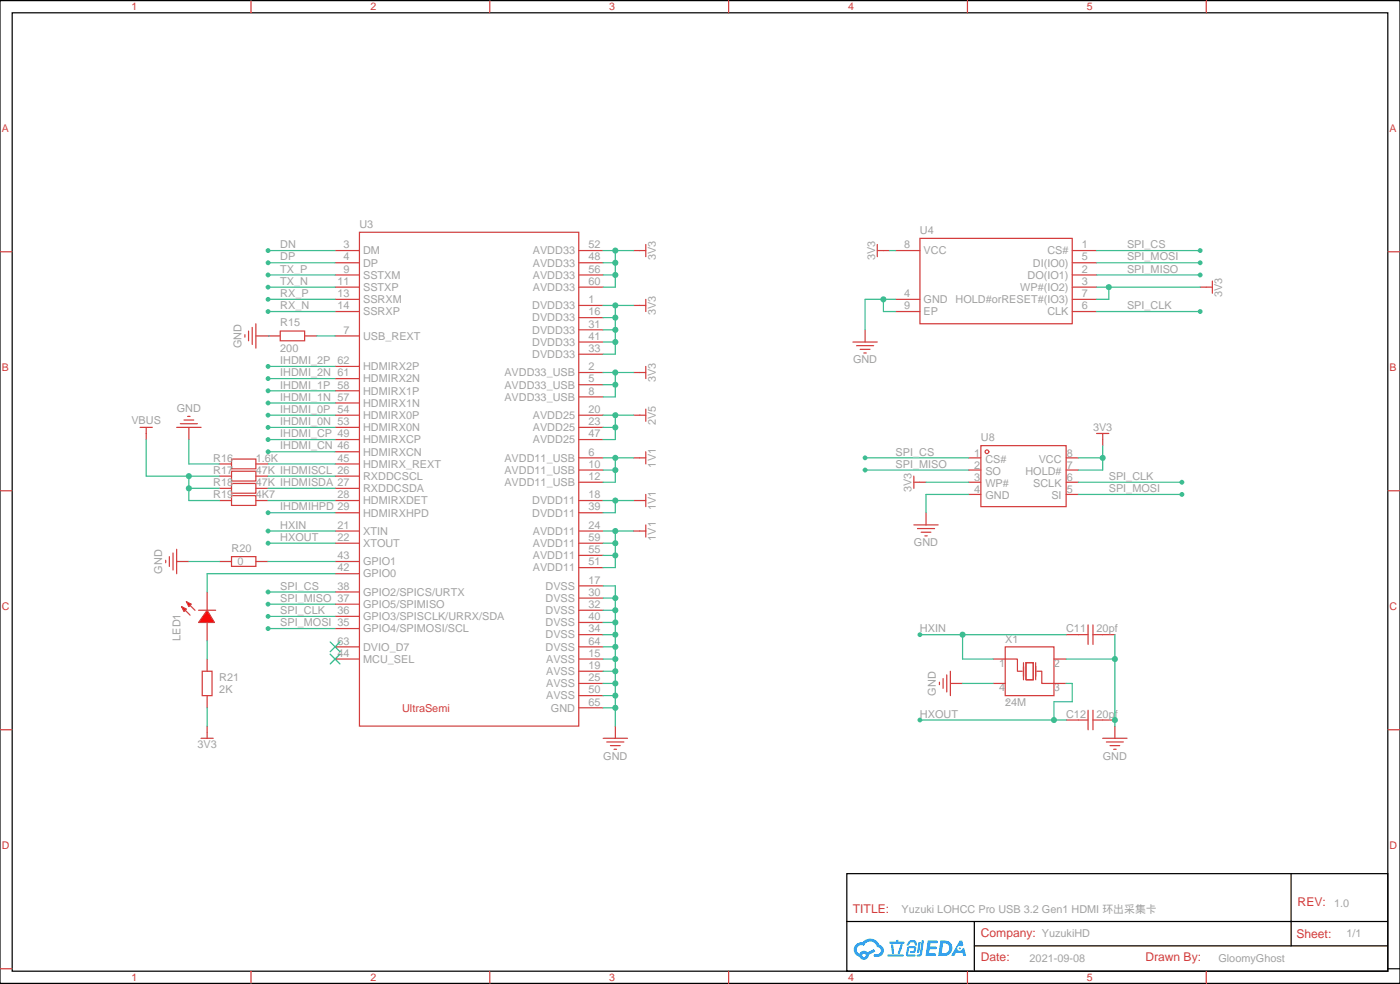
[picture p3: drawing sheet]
<svg xmlns="http://www.w3.org/2000/svg" width="405mm" height="285mm" viewBox="0 0 405 285" stroke-linecap="round" stroke-linejoin="round" font-family="sans-serif">
<path d="M0 .2h405.3v284.3h-405.3zM3.5 3.7h398.3v277.3h-398.3zM245.2 252.8h156.6v28.2h-156.6zM373.8 252.8v20.9M245.2 266.6h156.5M282.1 273.7h119.6M282.1 266.6v14.1M401.8 280.3h3.5" fill="none" stroke="#000" stroke-width=".35"/>
<g fill="none" stroke="#d43d3d" stroke-width=".35">
<path d="M72.7 .2v3.5M141.8 .2v3.5M211 .2v3.5M280.1 .2v3.5M349.2 .2v3.5M0 72.8h3.5M401.8 72.8h3.5M0 142h3.5M401.8 142h3.5M0 211.1h3.5M401.8 211.1h3.5M0 280.3h3.5"/>
<path d="M72.7 281v3.5M141.8 281v3.5M211 281v3.5M280.1 281v3.5M349.2 281v3.5"/>
</g>
<g fill="#178fff">
<path d="M268.6 272.1h2.5l.4 .2-.1 .5-2 .1-.1 .9h1.6l.4 .4-.5 .4h-1.7l-.1 1.2 1.8 .1 .2 .3-.2 .3-2.8 .1z"/>
<path d="M277.9 272.2h.7l.3 1.3-.6 .3a.74 .74 0 0 0-1.1 .3 .74 .74 0 0 0 .5 1 .74 .74 0 0 0 .9-.6l.5-.3 .6 2.3h-.8l-.3-.9h-1.8l-.5 .9h-.9z"/>
<path d="M266 272.5h.6l-.4 3a.31 .31 0 0 1-.4 .2 .31 .31 0 0 1-.3-.3z"/>
<path d="M266.9 272.1h.6l-.5 3.9a.89 .89 0 0 1-.7 .7 .89 .89 0 0 1-.9-.3l1-.4z"/>
<path d="M263.2 272.2l.6-.2 1.2 .1 .6 1.3-.7 .2-.3-1-1.1 .2a.95 .95 0 0 1-.9 .8l-.1-.2z"/>
<path d="M262.9 273.9l1.8-.2a1.04 1.04 0 0 1 .6 1.1 1.04 1.04 0 0 1-.9 .9h-.6a.29 .29 0 0 1-.3-.3 .29 .29 0 0 1 .3-.3h.7l.2-.8-1.5 .1-.3 1.7 1.9 .1a.29 .29 0 0 1 .3 .3 .29 .29 0 0 1-.3 .3l-2-.1-.4-.2 .2-2.1z"/>
<path d="M257 276.2h4.4a.3 .3 0 0 1 .3 .3 .3 .3 0 0 1-.3 .3h-4.3z"/>
<path d="M260.7 273.2h.7l-.5 1.7a1.02 1.02 0 0 1-.7 1.1l-.3-.2z"/>
<path d="M258 273.3h.6l.2 2.4-.2 .3-.3-.2z"/>
<path d="M257.5 272.5h1.9l.2-.6h.5v.6h1.5a.29 .29 0 0 1 .3 .3 .29 .29 0 0 1-.3 .2h-4z"/>
<path d="M272.3 272.1l-.7 4.5h1.5a2.27 2.27 0 0 0 2.6-2.3 2.27 2.27 0 0 0-2.7-2.2zM273.1 272.9a1.5 1.5 0 0 1 1.8 1.5 1.5 1.5 0 0 1-2 1.4h-.3z"/>
<path d="M247.8 273.3a2.09 2.09 0 0 0 1 3.5 1.37 1.37 0 0 0 1.6 .9 1.37 1.37 0 0 0 1.1-1.4l1.9-1-.4-.7-1.8 .9a1.4 1.4 0 0 0-2.3 .5 1.32 1.32 0 0 1-.7-1.9 1.32 1.32 0 0 1 1.9-.5 2.02 2.02 0 0 1 2.1-1.2 2.02 2.02 0 0 1 1.8 1.6 1.09 1.09 0 0 1 1 1.4 1.09 1.09 0 0 1-1.5 .7 .41 .41 0 0 0-.5 .3 .41 .41 0 0 0 .3 .5 1.89 1.89 0 0 0 2.5-1.2 1.89 1.89 0 0 0-1.2-2.4 2.98 2.98 0 0 0-5-.7l-1 .2zM249.6 276.4a.55 .55 0 0 1 1.1 0 .55 .55 0 0 1-1.1 0z"/>
<circle cx="277.9" cy="274.4" r=".28"/>
</g>
<g fill="none" stroke="#d43d3d" stroke-width=".35">
<path d="M97 76h7.1M97 72.5h7.1M97 79.6h7.1M104.1 67.2h63.5v142.9h-63.5zM167.6 76h7M167.6 72.5h7M167.6 79.6h7M183.4 72.5h3.6M187 70.7v3.6M254 72.5h3.5M254 70.7v3.6M259.3 72.5h7"/>
<path d="M266.3 69h44.1v24.7h-44.1zM310.4 76h7.1M310.4 72.5h7.1M310.4 79.6h7.1M70.9 96.8v.7M72 95.8v2.8M73 94.7v5M74.1 97.2h7M74.1 93.7v7M81.1 95.8h7.1v2.8h-7.1zM88.2 97.2h3.5M97 83.1h7.1"/>
<path d="M97 90.1h7.1M97 86.6h7.1M97 97.2h7.1M167.6 99h7M167.6 83.1h7M167.6 95.4h7M167.6 91.9h7M167.6 88.4h7M183.4 88.4h3.6M187 86.6v3.5M246.9 99h7.1M250.5 95.4v3.6"/>
<path d="M259.3 90.1h7M259.3 86.6h7M310.4 83.1h7.1M310.4 90.1h7.1M310.4 86.6h7.1M347.5 83.1h3.5M351 81.3v3.5M97 116.6h7.1M97 113.1h7.1M97 109.5h7.1M97 106h7.1M167.6 102.5h7"/>
<path d="M167.6 114.8h7M167.6 111.3h7M167.6 107.8h7M183.4 107.8h3.6M187 106v3.5M187 118.4v3.5M248 100h4.9M249.1 101.1h2.8M250.1 102.1h.7M40.6 123.6h3.5M42.3 123.6v3.6M51.2 123.6h7"/>
<path d="M52.2 122.6h4.9M53.3 121.5h2.8M54.3 120.5h.7M54.7 123.6v3.6M63.5 134.2h3.5M63.5 137.8h3.5M67 132.8h7.1v2.8h-7.1zM67 136.3h7.1v2.9h-7.1zM67 139.9h7.1v2.8h-7.1zM74.1 134.2h3.5M74.1 137.8h3.5M97 134.2h7.1"/>
<path d="M97 130.7h7.1M97 127.2h7.1M97 123.6h7.1M97 120.1h7.1M97 137.8h7.1M167.6 127.2h7M167.6 123.6h7M167.6 120.1h7M167.6 139.5h7M167.6 136h7M167.6 132.5h7M183.4 120.1h3.6"/>
<path d="M183.4 132.5h3.6M187 130.7v3.5M50.1 160v4.9M51.2 158.9v7.1M63.5 144.8h3.5M63.5 141.3h3.5M67 143.4h7.1v2.8h-7.1zM74.1 144.8h3.5M74.1 141.3h3.5M97 148.3h7.1M97 157.2h7.1M97 144.8h7.1"/>
<path d="M97 141.3h7.1M97 153.6h7.1M167.6 148.3h7M167.6 157.2h7M167.6 144.8h7M167.6 153.6h7M183.4 144.8h3.6M183.4 153.6h3.6M187 143.1v3.5M187 151.9v3.5M48 162.1v.7M49 161v2.9"/>
<path d="M51.2 162.5h3.5M57.5 176.6h4.9M63.5 162.5h3.5M67 161h7.1v2.9h-7.1zM74.1 162.5h3.5M97 178.3h7.1M97 174.8h7.1M97 171.3h7.1M97 166h7.1M97 162.5h7.1M167.6 164.2h7M167.6 160.7h7"/>
<path d="M167.6 176.6h7M167.6 173h7M167.6 169.5h7M97 181.9h7.1M97 190.7h7.1M97 187.1h7.1M167.6 183.6h7M167.6 180.1h7M167.6 190.7h7M167.6 187.1h7M167.6 197.7h7M167.6 194.2h7"/>
<path d="M272 197.4v.7M273 196.3v2.8M274.1 195.3v4.9M275.2 197.7h3.5M275.2 194.2v7.1M287.5 190.7h7.1v3.5h1.4M287.5 197.7h3.5M291 187.1h14.2v14.2h-14.2zM296.3 191.7v5M297 191.7h2.2v5h-2.2zM299.9 191.7v5M300.2 194.2h1.4v3.5h7.1"/>
<path d="M305.2 190.7h3.5M308.7 183.6h6.3M315 180.8v5.6M316.4 183.6h6.4M316.4 180.8v5.6M167.6 201.3h7M167.6 204.8h7M174.6 213.6h7.1M175.7 214.7h4.9M176.7 215.7h2.9M177.8 216.8h.7M178.2 210.1v3.5"/>
<path d="M308.7 208.3h6.3M315 205.5v5.6M316.4 205.5v5.6M316.4 208.3h6.4M319.3 213.6h7M320.3 214.7h5M321.4 215.7h2.8M322.4 216.8h.7M322.8 210.1v3.5"/>
</g>
<path d="M95.6 189.3l2.8 2.8M95.6 185.7l2.8 2.9M98.4 189.3l-2.8 2.8M98.4 185.7l-2.8 2.9" fill="none" stroke="#3c3" stroke-width=".35"/>
<g fill="#f00" stroke="#d43d3d" stroke-width=".35">
<path d="M60 176.6l2.1 3.5h-4.6z"/>
<path d="M52.6 175.5l1.4 .7-.7 .7z"/>
<path d="M54 174.1l1.4 .7-.7 .7z"/>
</g>
<g fill="none" stroke="#d43d3d" stroke-width=".35">
<path d="M264.6 139.5h3.5M264.6 137.8v3.5M280.5 132.5h3.5M280.5 136h3.5M280.5 139.5h3.5M284 128.9h24.7v17.7h-24.7zM308.7 132.5h3.5M308.7 136h3.5M308.7 139.5h3.5M317.5 125.4h3.5M319.3 125.4v3.5M264.6 151.9h7"/>
<path d="M265.6 152.9h5M266.7 154h2.8M267.8 155h.7M268.1 148.3v3.6M280.5 143.1h3.5M308.7 143.1h3.5M53.6 176.6l1.4 1.4M55 175.2l1.4 1.4M60 171.3v5.3M58.6 194.2h2.8v7.1h-2.8zM60 180.1v5.3M60 190.7v3.5"/>
<path d="M58.2 213.6h3.5M60 201.3v3.5M60 210.1v3.5"/>
<circle cx="285.7" cy="130.7" r=".53"/>
</g>
<g fill="none" stroke="#3dbd91" stroke-width=".35">
<path d="M77.6 76h19.4M77.6 79.6h19.4M77.6 72.5h19.4M174.6 76h3.6M174.6 79.6h3.6M174.6 72.5h8.8M178.2 72.5v10.6h-3.6M77.6 83.1h19.4M77.6 86.6h19.4M77.6 90.1h19.4M91.7 97.2h5.3M174.6 91.9h3.6"/>
<path d="M174.6 95.4h3.6M174.6 99h3.6M174.6 88.4h8.8M178.2 88.4v14.1h-3.6M77.6 106h19.4M77.6 109.5h19.4M77.6 113.1h19.4M77.6 116.6h19.4M174.6 111.3h3.6M174.6 107.8h8.8M178.2 107.8v7h-3.6M174.6 123.6h3.6"/>
<path d="M174.6 120.1h8.8M178.2 120.1v7.1h-3.6M77.6 148.3h19.4M174.6 169.5h3.6v40.6M174.6 173h3.6M174.6 176.6h3.6M174.6 180.1h3.6M174.6 183.6h3.6M174.6 187.1h3.6M174.6 190.7h3.6M174.6 194.2h3.6M174.6 197.7h3.6"/>
<path d="M266.3 183.6h42.4M278.7 183.6v7.1h8.8M278.7 197.7h8.8M308.7 190.7h14.1M308.7 197.7h1.7v5.3h-5.2v5.3M322.8 183.6v26.5M174.6 201.3h3.6M174.6 204.8h3.6M266.3 208.3h42.4"/>
</g>
<circle cx="77.6" cy="97.2" r=".18" fill="#3dbd91"/>
<g fill="none" stroke="#3dbd91" stroke-width=".35">
<path d="M257.5 72.5h1.8M317.5 72.5h30M317.5 76h30M317.5 79.6h30M255.8 86.6v3.5h3.5M259.3 86.6h-8.8v8.8M317.5 90.1h30M317.5 83.1h30M321 83.1v3.5h-3.5M42.3 127.2v10.6h21.2M54.7 137.8v7h8.8M54.7 127.2v7h8.8"/>
<path d="M77.6 120.1h19.4M77.6 123.6h19.4M77.6 127.2h19.4M77.6 130.7h19.4M77.6 137.8h19.4M77.6 134.2h19.4M174.6 136h3.6M174.6 132.5h8.8M178.2 132.5v7h-3.6M250.5 136h30M250.5 132.5h30M268.1 139.5h12.4"/>
<path d="M312.2 139.5h30M312.2 132.5h7.1M319.3 128.9v7.1h-7.1M54.7 141.3h8.8M77.6 141.3h19.4M77.6 144.8h19.4M77.6 153.6h19.4M77.6 157.2h19.4M174.6 144.8h8.8M174.6 153.6h8.8M174.6 157.2h3.6M178.2 144.8v3.5h-3.6"/>
<path d="M178.2 153.6v10.6h-3.6M280.5 143.1h-12.4v5.2M312.2 143.1h30M54.7 162.5h8.8M77.6 171.3h19.4M77.6 174.8h19.4M77.6 178.3h19.4M77.6 162.5h19.4M97 166h-37v5.3M174.6 160.7h3.6M60 185.4v5.3M77.6 181.9h19.4"/>
<path d="M60 204.8v5.3"/>
</g>
<g fill="#3dbd91">
<circle cx="178.2" cy="173" r=".88"/>
<circle cx="178.2" cy="176.6" r=".88"/>
<circle cx="178.2" cy="180.1" r=".88"/>
<circle cx="178.2" cy="183.6" r=".88"/>
<circle cx="178.2" cy="187.1" r=".88"/>
<circle cx="178.2" cy="190.7" r=".88"/>
<circle cx="178.2" cy="194.2" r=".88"/>
<circle cx="178.2" cy="197.7" r=".88"/>
<circle cx="178.2" cy="201.3" r=".88"/>
<circle cx="178.2" cy="204.8" r=".88"/>
<circle cx="178.2" cy="123.6" r=".88"/>
<circle cx="178.2" cy="120.1" r=".88"/>
<circle cx="178.2" cy="76" r=".88"/>
<circle cx="178.2" cy="79.6" r=".88"/>
<circle cx="178.2" cy="72.5" r=".88"/>
<circle cx="178.2" cy="91.9" r=".88"/>
<circle cx="178.2" cy="95.4" r=".88"/>
<circle cx="178.2" cy="99" r=".88"/>
<circle cx="178.2" cy="88.4" r=".88"/>
<circle cx="178.2" cy="111.3" r=".88"/>
<circle cx="178.2" cy="107.8" r=".88"/>
<circle cx="278.7" cy="183.6" r=".88"/>
<circle cx="322.8" cy="190.7" r=".88"/>
<circle cx="322.8" cy="208.3" r=".88"/>
<circle cx="305.2" cy="208.3" r=".88"/>
<circle cx="178.2" cy="136" r=".88"/>
<circle cx="178.2" cy="132.5" r=".88"/>
<circle cx="178.2" cy="144.8" r=".88"/>
<circle cx="178.2" cy="153.6" r=".88"/>
<circle cx="178.2" cy="157.2" r=".88"/>
<circle cx="178.2" cy="160.7" r=".88"/>
<circle cx="54.7" cy="141.3" r=".88"/>
<circle cx="54.7" cy="137.8" r=".88"/>
<circle cx="321" cy="83.1" r=".88"/>
<circle cx="255.8" cy="86.6" r=".88"/>
<circle cx="319.3" cy="132.5" r=".88"/>
<circle cx="77.6" cy="148.3" r=".71"/>
<circle cx="266.3" cy="183.6" r=".71"/>
<circle cx="266.3" cy="208.3" r=".71"/>
<circle cx="77.6" cy="72.5" r=".71"/>
<circle cx="77.6" cy="76" r=".71"/>
<circle cx="77.6" cy="79.6" r=".71"/>
<circle cx="77.6" cy="83.1" r=".71"/>
<circle cx="77.6" cy="106" r=".71"/>
<circle cx="77.6" cy="109.5" r=".71"/>
<circle cx="77.6" cy="113.1" r=".71"/>
<circle cx="77.6" cy="116.6" r=".71"/>
<circle cx="77.6" cy="86.6" r=".71"/>
<circle cx="77.6" cy="90.1" r=".71"/>
<circle cx="77.6" cy="120.1" r=".71"/>
<circle cx="77.6" cy="123.6" r=".71"/>
<circle cx="77.6" cy="127.2" r=".71"/>
<circle cx="77.6" cy="130.7" r=".71"/>
<circle cx="77.6" cy="171.3" r=".71"/>
<circle cx="77.6" cy="174.8" r=".71"/>
<circle cx="77.6" cy="178.3" r=".71"/>
<circle cx="77.6" cy="181.9" r=".71"/>
<circle cx="77.6" cy="153.6" r=".71"/>
<circle cx="77.6" cy="157.2" r=".71"/>
<circle cx="347.5" cy="72.5" r=".71"/>
<circle cx="347.5" cy="76" r=".71"/>
<circle cx="347.5" cy="79.6" r=".71"/>
<circle cx="347.5" cy="90.1" r=".71"/>
<circle cx="342.2" cy="139.5" r=".71"/>
<circle cx="250.5" cy="136" r=".71"/>
<circle cx="342.2" cy="143.1" r=".71"/>
<circle cx="250.5" cy="132.5" r=".71"/>
</g>
<g font-size="3.5" fill="#d43d3d">
<text x="375.7" y="262.3">REV:</text>
<text x="246.9" y="264">TITLE:</text>
<text x="284" y="271.1">Company: YuzukiHD</text>
<text x="375.4" y="271.4">Sheet:</text>
<text x="284" y="278.1">Date:</text>
<text x="331.6" y="278.1">Drawn By:</text>
</g>
<g font-size="3.1" fill="#d43d3d">
<text x="38.1" y="3">1</text>
<text x="107.2" y="3">2</text>
<text x="176.4" y="3">3</text>
<text x="245.5" y="3">4</text>
<text x="314.7" y="3">5</text>
<text x=".5" y="38.1">A</text>
<text x="402.3" y="38.1">A</text>
<text x=".5" y="107.3">B</text>
<text x="402.3" y="107.3">B</text>
<text x=".5" y="176.4">C</text>
<text x="402.3" y="176.4">C</text>
<text x="116.4" y="205.9">UltraSemi</text>
<text x=".5" y="245.5">D</text>
<text x="402.3" y="245.5">D</text>
<text x="38.1" y="283.8">1</text>
<text x="107.2" y="283.8">2</text>
<text x="176.4" y="283.8">3</text>
<text x="245.5" y="283.8">4</text>
<text x="314.7" y="283.8">5</text>
</g>
<g font-size="3.1" fill="#a2a2a2">
<text x="81.1" y="71.8">DN</text>
<text x="99.5" y="71.8">3</text>
<text x="104.1" y="66">U3</text>
<text x="170.4" y="71.8">52</text>
<text x="261.8" y="71.8">8</text>
<text x="266.3" y="67.6">U4</text>
<text x="313.3" y="71.8">1</text>
<text x="326.3" y="71.8">SPI_CS</text>
<text x="81.1" y="75.4">DP</text>
<text x="99.5" y="75.4">4</text>
<text x="105.1" y="77.1">DP</text>
<text x="105.1" y="73.6">DM</text>
<text x="154.3" y="77.1">AVDD33</text>
<text x="154.3" y="73.6">AVDD33</text>
<text x="170.4" y="75.4">48</text>
<text x="189.8" y="75.3" transform="rotate(-90 189.8 75.3)">3V3</text>
<text x="253.3" y="75.3" transform="rotate(-90 253.3 75.3)">3V3</text>
<text x="267.4" y="73.6">VCC</text>
<text x="299.1" y="77.1">DI(IO0)</text>
<text x="303.3" y="73.6">CS#</text>
<text x="313.3" y="75.4">5</text>
<text x="326.3" y="75.4">SPI_MOSI</text>
<text x="81.1" y="78.9">TX_P</text>
<text x="81.1" y="82.4">TX_N</text>
<text x="97.7" y="82.4">11</text>
<text x="99.5" y="78.9">9</text>
<text x="105.1" y="80.7">SSTXM</text>
<text x="154.3" y="80.7">AVDD33</text>
<text x="170.4" y="78.9">56</text>
<text x="170.4" y="82.4">60</text>
<text x="297.5" y="80.7">DO(IO1)</text>
<text x="313.3" y="78.9">2</text>
<text x="313.3" y="82.4">3</text>
<text x="326.3" y="78.9">SPI_MISO</text>
<text x="81.1" y="85.9">RX_P</text>
<text x="81.1" y="89.5">RX_N</text>
<text x="97.7" y="89.5">14</text>
<text x="97.7" y="85.9">13</text>
<text x="105.1" y="87.7">SSRXM</text>
<text x="105.1" y="84.2">SSTXP</text>
<text x="154.1" y="89.5">DVDD33</text>
<text x="154.3" y="84.2">AVDD33</text>
<text x="170.4" y="87.7">1</text>
<text x="261.8" y="85.9">4</text>
<text x="261.8" y="89.5">9</text>
<text x="267.4" y="87.7">GND</text>
<text x="276.7" y="87.7">HOLD#orRESET#(IO3)</text>
<text x="295.4" y="84.2">WP#(IO2)</text>
<text x="313.3" y="85.9">7</text>
<text x="313.3" y="89.5">6</text>
<text x="326.3" y="89.5">SPI_CLK</text>
<text x="353.9" y="85.9" transform="rotate(-90 353.9 85.9)">3V3</text>
<text x="81.1" y="94.4">R15</text>
<text x="105.1" y="91.2">SSRXP</text>
<text x="154.1" y="93">DVDD33</text>
<text x="170.4" y="94.8">31</text>
<text x="170.4" y="91.2">16</text>
<text x="189.8" y="91.2" transform="rotate(-90 189.8 91.2)">3V3</text>
<text x="267.4" y="91.2">EP</text>
<text x="303.3" y="91.2">CLK</text>
<text x="69.9" y="100.7" transform="rotate(-90 69.9 100.7)">GND</text>
<text x="81.1" y="101.8">200</text>
<text x="99.5" y="96.5">7</text>
<text x="105.1" y="98.3">USB_REXT</text>
<text x="154.1" y="100.1">DVDD33</text>
<text x="154.1" y="96.5">DVDD33</text>
<text x="170.4" y="101.8">33</text>
<text x="170.4" y="98.3">41</text>
<text x="81.1" y="105.3">IHDMI_2P 62</text>
<text x="105.1" y="107.1">HDMIRX2P</text>
<text x="154.1" y="103.6">DVDD33</text>
<text x="170.4" y="107.1">2</text>
<text x="247" y="105.2">GND</text>
<text x="81.1" y="108.9">IHDMI_2N 61</text>
<text x="81.1" y="112.4">IHDMI_1P 58</text>
<text x="105.1" y="110.6">HDMIRX2N</text>
<text x="146" y="112.4">AVDD33_USB</text>
<text x="146" y="108.9">AVDD33_USB</text>
<text x="170.4" y="110.6">5</text>
<text x="189.8" y="110.6" transform="rotate(-90 189.8 110.6)">3V3</text>
<text x="51.2" y="119.3">GND</text>
<text x="81.1" y="115.9">IHDMI_1N 57</text>
<text x="81.1" y="119.5">IHDMI_0P 54</text>
<text x="105.1" y="117.7">HDMIRX1N</text>
<text x="105.1" y="114.2">HDMIRX1P</text>
<text x="146" y="115.9">AVDD33_USB</text>
<text x="170.4" y="119.5">20</text>
<text x="170.4" y="114.2">8</text>
<text x="38" y="122.8">VBUS</text>
<text x="81.1" y="123">IHDMI_0N 53</text>
<text x="105.1" y="124.7">HDMIRX0N</text>
<text x="105.1" y="121.2">HDMIRX0P</text>
<text x="154.3" y="124.7">AVDD25</text>
<text x="154.3" y="121.2">AVDD25</text>
<text x="170.4" y="123">23</text>
<text x="189.8" y="122.9" transform="rotate(-90 189.8 122.9)">2V5</text>
<text x="316.5" y="124.6">3V3</text>
<text x="81.1" y="126.5">IHDMI_CP 49</text>
<text x="81.1" y="130">IHDMI_CN 46</text>
<text x="105.1" y="131.8">HDMIRXCN</text>
<text x="105.1" y="128.3">HDMIRXCP</text>
<text x="154.3" y="128.3">AVDD25</text>
<text x="170.4" y="126.5">47</text>
<text x="170.4" y="131.8">6</text>
<text x="259.3" y="131.8">SPI_CS</text>
<text x="284" y="127.6">U8</text>
<text x="61.7" y="133.6">R16</text>
<text x="61.7" y="137.1">R17</text>
<text x="74.1" y="133.6">1.6K</text>
<text x="74.1" y="137.1">47K IHDMISCL 26</text>
<text x="97.7" y="133.6">45</text>
<text x="105.1" y="135.3">HDMIRX_REXT</text>
<text x="146" y="137.1">AVDD11_USB</text>
<text x="146" y="133.6">AVDD11_USB</text>
<text x="170.4" y="135.3">10</text>
<text x="189.8" y="135.3" transform="rotate(-90 189.8 135.3)">1V1</text>
<text x="259.3" y="135.3">SPI_MISO</text>
<text x="282.1" y="132.1">1</text>
<text x="282.1" y="135.7">2</text>
<text x="285.3" y="133.9">CS#</text>
<text x="285.3" y="137.4">SO</text>
<text x="296.9" y="137.4">HOLD#</text>
<text x="300.7" y="133.9">VCC</text>
<text x="308.9" y="135.7">7</text>
<text x="308.9" y="132.1">8</text>
<text x="61.7" y="140.6">R18</text>
<text x="74.1" y="140.6">47K IHDMISDA 27</text>
<text x="105.1" y="142.4">RXDDCSDA</text>
<text x="105.1" y="138.9">RXDDCSCL</text>
<text x="146" y="140.6">AVDD11_USB</text>
<text x="170.4" y="138.9">12</text>
<text x="263.9" y="142.3" transform="rotate(-90 263.9 142.3)">3V3</text>
<text x="282.1" y="139.2">3</text>
<text x="282.1" y="142.7">4</text>
<text x="285.3" y="140.9">WP#</text>
<text x="299.1" y="140.9">SCLK</text>
<text x="308.9" y="142.7">5</text>
<text x="308.9" y="139.2">6</text>
<text x="321" y="138.9">SPI_CLK</text>
<text x="321" y="142.4">SPI_MOSI</text>
<text x="61.7" y="144.2">R19</text>
<text x="74.1" y="144.2">4K7</text>
<text x="81.1" y="147.7">IHDMIHPD 29</text>
<text x="97.7" y="144.2">28</text>
<text x="105.1" y="149.4">HDMIRXHPD</text>
<text x="105.1" y="145.9">HDMIRXDET</text>
<text x="154.1" y="149.4">DVDD11</text>
<text x="154.1" y="145.9">DVDD11</text>
<text x="170.4" y="147.7">39</text>
<text x="170.4" y="144.2">18</text>
<text x="189.8" y="147.6" transform="rotate(-90 189.8 147.6)">1V1</text>
<text x="285.3" y="144.5">GND</text>
<text x="304.4" y="144.5">SI</text>
<text x="81.1" y="153">HXIN</text>
<text x="97.7" y="153">21</text>
<text x="105.1" y="154.7">XTIN</text>
<text x="154.3" y="154.7">AVDD11</text>
<text x="170.4" y="153">24</text>
<text x="67" y="159.7">R20</text>
<text x="81.1" y="156.5">HXOUT</text>
<text x="97.7" y="161.8">43</text>
<text x="97.7" y="156.5">22</text>
<text x="105.1" y="158.3">XTOUT</text>
<text x="154.3" y="161.8">AVDD11</text>
<text x="154.3" y="158.3">AVDD11</text>
<text x="170.4" y="160">55</text>
<text x="170.4" y="156.5">59</text>
<text x="189.8" y="156.4" transform="rotate(-90 189.8 156.4)">1V1</text>
<text x="264.6" y="158.1">GND</text>
<text x="47" y="166" transform="rotate(-90 47 166)">GND</text>
<text x="68.8" y="163.6">0</text>
<text x="97.7" y="165.3">42</text>
<text x="105.1" y="167.1">GPIO0</text>
<text x="105.1" y="163.6">GPIO1</text>
<text x="154.3" y="165.3">AVDD11</text>
<text x="170.4" y="163.6">51</text>
<text x="81.1" y="170.6">SPI_CS</text>
<text x="97.7" y="170.6">38</text>
<text x="105.1" y="172.4">GPIO2/SPICS/URTX</text>
<text x="157.9" y="170.6">DVSS</text>
<text x="170.4" y="172.4">30</text>
<text x="170.4" y="168.8">17</text>
<text x="81.1" y="174.1">SPI_MISO 37</text>
<text x="81.1" y="177.7">SPI_CLK</text>
<text x="97.7" y="177.7">36</text>
<text x="105.1" y="179.4">GPIO3/SPISCLK/URRX/SDA</text>
<text x="105.1" y="175.9">GPIO5/SPIMISO</text>
<text x="157.9" y="177.7">DVSS</text>
<text x="157.9" y="174.1">DVSS</text>
<text x="170.4" y="179.4">40</text>
<text x="170.4" y="175.9">32</text>
<text x="52.3" y="185.4" transform="rotate(-90 52.3 185.4)">LED1</text>
<text x="81.1" y="181.2">SPI_MOSI 35</text>
<text x="105.1" y="183">GPIO4/SPIMOSI/SCL</text>
<text x="157.9" y="184.7">DVSS</text>
<text x="157.9" y="181.2">DVSS</text>
<text x="170.4" y="183">34</text>
<text x="266.3" y="183">HXIN</text>
<text x="308.7" y="183">C11</text>
<text x="317.5" y="183">20pf</text>
<text x="97.7" y="190">44</text>
<text x="97.7" y="186.5">63</text>
<text x="105.1" y="191.8">MCU_SEL</text>
<text x="105.1" y="188.2">DVIO_D7</text>
<text x="157.9" y="188.2">DVSS</text>
<text x="158.1" y="191.8">AVSS</text>
<text x="170.4" y="186.5">64</text>
<text x="170.4" y="190">15</text>
<text x="291" y="186.1">X1</text>
<text x="63.5" y="197.1">R21</text>
<text x="158.1" y="195.3">AVSS</text>
<text x="170.4" y="197.1">25</text>
<text x="170.4" y="193.5">19</text>
<text x="289.3" y="192.8">1</text>
<text x="305.2" y="192.8">2</text>
<text x="63.5" y="200.6">2K</text>
<text x="158.1" y="202.4">AVSS</text>
<text x="158.1" y="198.8">AVSS</text>
<text x="170.4" y="200.6">50</text>
<text x="271" y="201.2" transform="rotate(-90 271 201.2)">GND</text>
<text x="289.3" y="199.9">4</text>
<text x="291" y="203.8">-</text>
<text x="305.2" y="199.9">3</text>
<text x="159.5" y="205.9">GND</text>
<text x="170.4" y="204.1">65</text>
<text x="266.3" y="207.7">HXOUT</text>
<text x="291" y="204.1">24M</text>
<text x="308.7" y="207.7">C12</text>
<text x="317.5" y="207.7">20pf</text>
<text x="57.2" y="216.3">3V3</text>
<text x="174.7" y="219.8">GND</text>
<text x="319.3" y="219.8">GND</text>
<text x="386.3" y="262.3">1.0</text>
<text x="261.1" y="264.1">Yuzuki LOHCC Pro USB 3.2 Gen1 HDMI 环出采集卡</text>
<text x="389.8" y="271.2">1/1</text>
<text x="298.1" y="278.2">2021-09-08</text>
<text x="352.8" y="278.2">GloomyGhost</text>
</g>
</svg>
